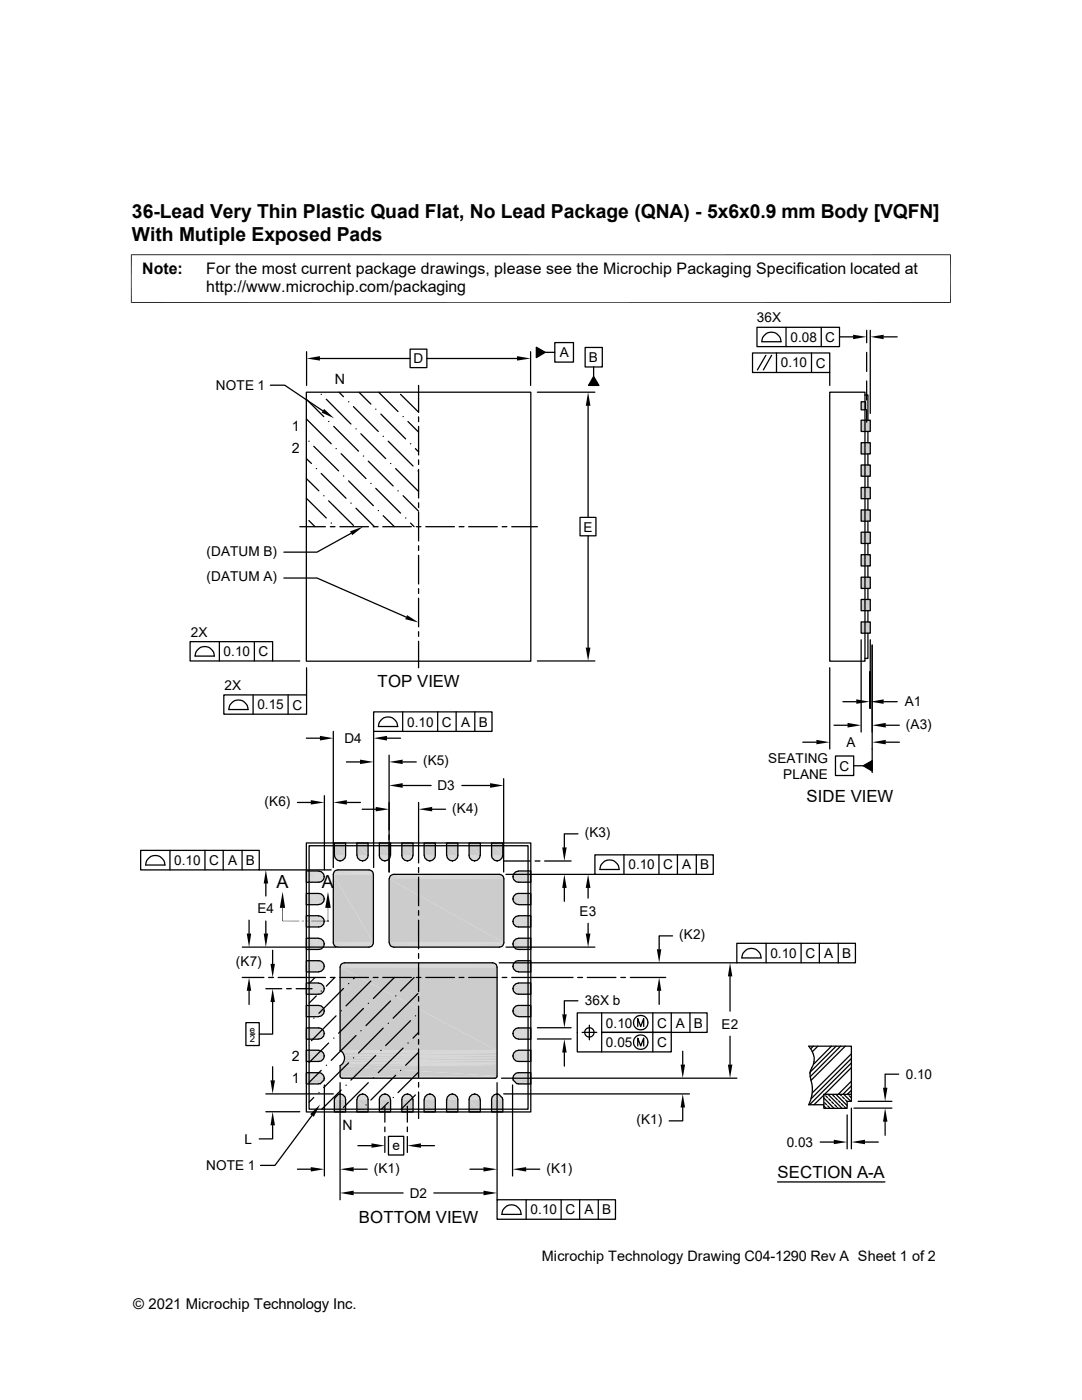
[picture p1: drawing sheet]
<svg xmlns="http://www.w3.org/2000/svg" width="216mm" height="279mm" viewBox="0 0 216 279" stroke-linecap="round" stroke-linejoin="round" font-family="sans-serif">
<g fill="none" stroke="#000" stroke-width=".25">
<path d="M61.1 78.3h44.8v53.7h-44.8zM61.1 79.7l3.5 3.4M64.1 78.7h.1M65.1 79.7l4.9 4.9M67.6 78.3l.9 .9M71.6 78.3l2.4 2.3M75.6 78.3l3.8 3.8M79.9 78.7l3.6 3.6M61.1 99.4l4 4M61.1 95.5l2.5 2.5M61.1 91.5l1 1M61.1 83.6l5 5"/>
<path d="M61.6 88.1h.1M62.6 89.1l5 4.9M63.1 93.5h.1M64.1 94.5l4.9 4.9M64.6 98.9h.1M65.6 99.9l4.9 5M65.6 84.1h.1M66.6 85.1l4.9 4.9M67.1 89.5h.1M68.1 90.6l4.9 4.9M68.5 95h.1M69.6 96l4.9 4.9"/>
<path d="M69.6 80.2h.1M70.5 81.2l5 4.9M71 85.6h.1M72 86.6l5 4.9M72.5 91h.1M73.5 92l4.9 5M74 96.5h.1M75 97.5l4.9 4.9M75 81.7h.1M76 82.6l4.9 5M76.5 87.1h.1M77.5 88.1l4.9 4.9"/>
<path d="M77.9 92.5h.1M79 93.5l4.5 4.6M79.4 98h.1M80.4 98.9l3.1 3.1M80.4 83.1h.1M81.4 84.1l2.1 2.1M81.9 88.6h.1M82.9 89.5l.6 .7M83.4 94h.1M61.6 103.9l1.3 1.2M66.1 104.4h.1M70 100.4h.1"/>
<path d="M71 101.4l3.7 3.7M75.5 101.9h.1M76.5 102.9l2.2 2.2M80.9 103.4h.1M81.9 104.4l.7 .7"/>
</g>
<g fill="#ccc">
<path d="M171.8 80.2l.9 1.6h-.9z"/>
<path d="M171.8 80.2h.9v1.6z"/>
<path d="M171.8 83.9l1.9 2.2h-1.9z"/>
<path d="M171.8 83.9h1.9v2.2z"/>
<path d="M171.8 88.3l1.9 2.3h-1.9z"/>
<path d="M171.8 88.3h1.9v2.3z"/>
<path d="M171.8 92.8l1.9 2.2h-1.9z"/>
<path d="M171.8 92.8h1.9v2.2z"/>
<path d="M171.8 97.3l1.9 2.2h-1.9z"/>
<path d="M171.8 97.3h1.9v2.2z"/>
<path d="M171.8 101.8l1.9 2.2h-1.9z"/>
<path d="M171.8 101.8h1.9v2.2z"/>
<path d="M171.8 106.2l1.9 2.3h-1.9z"/>
<path d="M171.8 106.2h1.9v2.3z"/>
<path d="M171.8 110.7l1.9 2.2h-1.9z"/>
<path d="M171.8 110.7h1.9v2.2z"/>
<path d="M171.8 115.2l1.9 2.2h-1.9z"/>
<path d="M171.8 115.2h1.9v2.2z"/>
<path d="M171.8 119.6l1.9 2.3h-1.9z"/>
<path d="M171.8 119.6h1.9v2.3z"/>
<path d="M171.8 124.1l1.9 2.3h-1.9z"/>
<path d="M171.8 124.1h1.9v2.3z"/>
</g>
<g fill="none" stroke="#000" stroke-width=".25">
<path d="M165.6 78.3h7v53.7h-7zM172.6 78.8h.6v5.1M171.8 80.2h.9v1.6h-.9zM171.8 97.3h1.9v2.2h-1.9zM171.8 92.8h1.9v2.2h-1.9zM171.8 88.3h1.9v2.3h-1.9zM171.8 83.9h1.9v2.2h-1.9zM173.2 86.1v2.2M173.2 90.6v2.2M173.2 95v2.3M173.2 99.5v2.3M171.8 119.6h1.9v2.3h-1.9z"/>
<path d="M171.8 115.2h1.9v2.2h-1.9zM171.8 110.7h1.9v2.2h-1.9zM171.8 106.2h1.9v2.3h-1.9zM171.8 101.8h1.9v2.2h-1.9zM173.2 104v2.2M173.2 108.5v2.2M173.2 112.9v2.3M173.2 117.4v2.2M171.8 124.1h1.9v2.3h-1.9zM173.2 126.4v5h-.6M173.2 121.9v2.2"/>
</g>
<g fill="#ccc">
<path d="M98.1 168.2l2.2 2.5h-2.2z"/>
<path d="M98.1 168.2h2.2v2.5z"/>
<path d="M93.6 168.2l2.2 2.5h-2.2z"/>
<path d="M93.6 168.2h2.2v2.5z"/>
<path d="M89.1 168.2l2.3 2.5h-2.3z"/>
<path d="M89.1 168.2h2.3v2.5z"/>
<path d="M84.6 168.2l2.3 2.5h-2.3z"/>
<path d="M84.6 168.2h2.3v2.5z"/>
<path d="M80.2 168.2l2.2 2.5h-2.2z"/>
<path d="M80.2 168.2h2.2v2.5z"/>
<path d="M75.7 168.2l2.2 2.5h-2.2z"/>
<path d="M75.7 168.2h2.2v2.5z"/>
<path d="M71.2 168.2l2.2 2.5h-2.2z"/>
<path d="M71.2 168.2h2.2v2.5z"/>
<path d="M66.7 168.2l2.3 2.5h-2.3z"/>
<path d="M66.7 168.2h2.3v2.5z"/>
</g>
<path d="M66.7 170.8h2.3M71.2 170.8h2.2M75.7 170.8h2.2M80.2 170.8h2.2M84.6 170.8h2.3M89.1 170.8h2.3M93.6 170.8h2.2M98.1 170.8h2.2" fill="none" stroke="#ccc" stroke-width=".21"/>
<path d="M66.8 171h2.2M71.2 171h2.2M75.7 171h2.2M80.2 171h2.2M84.7 171h2.2M89.2 171h2.2M93.6 171h2.2M98.1 171h2.2M98.1 171.2h2.1" fill="none" stroke="#ccc" stroke-width=".2"/>
<path d="M93.7 171.1l2 .1h-2z" fill="#ccc"/>
<path d="M80.2 171.2h2.1M84.7 171.2h2.1M89.2 171.2h2.1M93.7 171.2h2.1" fill="none" stroke="#ccc" stroke-width=".2"/>
<path d="M75.8 171.1l2 .1h-2z" fill="#ccc"/>
<path d="M66.8 171.2h2.1M71.3 171.2h2.1M75.8 171.2h2.1" fill="none" stroke="#ccc" stroke-width=".2"/>
<g fill="#ccc">
<path d="M98.2 171.2l1.8 .2h-1.7z"/>
<path d="M98.2 171.2h2l-.2 .2z"/>
<path d="M93.7 171.2l1.9 .2h-1.7z"/>
<path d="M93.7 171.2h2l-.1 .2z"/>
<path d="M89.3 171.2l1.8 .2h-1.7z"/>
<path d="M89.3 171.2h1.9l-.1 .2z"/>
<path d="M84.8 171.2l1.8 .2h-1.7z"/>
<path d="M84.8 171.2h1.9l-.1 .2z"/>
<path d="M80.3 171.2l1.8 .2h-1.7z"/>
<path d="M80.3 171.2h2l-.2 .2z"/>
<path d="M75.8 171.2l1.9 .2h-1.8z"/>
<path d="M75.8 171.2h2l-.1 .2z"/>
<path d="M71.4 171.2l1.8 .2h-1.7z"/>
<path d="M71.4 171.2h1.9l-.1 .2z"/>
<path d="M66.9 171.2l1.8 .2h-1.7z"/>
<path d="M66.9 171.2h1.9l-.1 .2z"/>
<path d="M98.3 171.4l1.6 .1h-1.4z"/>
<path d="M98.3 171.4h1.7l-.1 .1z"/>
<path d="M93.9 171.4l1.5 .1h-1.4z"/>
<path d="M93.9 171.4h1.7l-.2 .1z"/>
<path d="M89.4 171.4l1.6 .1h-1.5z"/>
<path d="M89.4 171.4h1.7l-.1 .1z"/>
<path d="M84.9 171.4l1.6 .1h-1.5z"/>
<path d="M84.9 171.4h1.7l-.1 .1z"/>
<path d="M80.4 171.4l1.6 .1h-1.4z"/>
<path d="M80.4 171.4h1.7l-.1 .1z"/>
<path d="M75.9 171.4l1.6 .1h-1.4z"/>
<path d="M75.9 171.4h1.8l-.2 .1z"/>
<path d="M71.5 171.4l1.6 .1h-1.5z"/>
<path d="M71.5 171.4h1.7l-.1 .1z"/>
<path d="M67 171.4l1.6 .1h-1.5z"/>
<path d="M67 171.4h1.7l-.1 .1z"/>
<path d="M98.5 171.5l1.2 .2h-1.1z"/>
<path d="M98.5 171.5h1.4l-.2 .2z"/>
<path d="M94 171.5l1.3 .2h-1.2z"/>
<path d="M94 171.5h1.4l-.1 .2z"/>
<path d="M89.5 171.5l1.3 .2h-1.1z"/>
<path d="M89.5 171.5h1.5l-.2 .2z"/>
<path d="M85 171.5l1.3 .2h-1.1z"/>
<path d="M85 171.5h1.5l-.2 .2z"/>
<path d="M80.6 171.5l1.2 .2h-1.1z"/>
<path d="M80.6 171.5h1.4l-.2 .2z"/>
<path d="M76.1 171.5l1.3 .2h-1.2z"/>
<path d="M76.1 171.5h1.4l-.1 .2z"/>
<path d="M71.6 171.5l1.3 .2h-1.1z"/>
<path d="M71.6 171.5h1.5l-.2 .2z"/>
<path d="M67.1 171.5l1.3 .2h-1.1z"/>
<path d="M67.1 171.5h1.5l-.2 .2z"/>
<path d="M98.6 171.7h1z"/>
<path d="M98.6 171.7h1.1z"/>
<path d="M94.1 171.7h1z"/>
<path d="M94.1 171.7h1.2z"/>
<path d="M89.7 171.7h.9z"/>
<path d="M89.7 171.7h1.1z"/>
<path d="M85.2 171.7h.9z"/>
<path d="M85.2 171.7h1.1z"/>
<path d="M80.7 171.7h1z"/>
<path d="M80.7 171.7h1.1z"/>
<path d="M76.2 171.7h1z"/>
<path d="M76.2 171.7h1.2z"/>
<path d="M71.8 171.7h.9z"/>
<path d="M71.8 171.7h1.1z"/>
<path d="M67.3 171.7h.9z"/>
<path d="M67.3 171.7h1.1z"/>
<path d="M67.6 171.8h.4z"/>
<path d="M72.1 171.8h.4z"/>
<path d="M76.6 171.8h.4z"/>
<path d="M81.1 171.8h.4z"/>
<path d="M85.6 171.8h.3z"/>
<path d="M90 171.8h.4z"/>
<path d="M94.5 171.8h.4z"/>
<path d="M99 171.8h.4z"/>
<path d="M98.8 171.7l.6 .1z"/>
<path d="M98.8 171.7h.8z"/>
<path d="M94.3 171.7l.6 .1z"/>
<path d="M94.3 171.7h.8z"/>
<path d="M89.9 171.7l.5 .1z"/>
<path d="M89.9 171.7h.7z"/>
<path d="M85.4 171.7l.5 .1z"/>
<path d="M85.4 171.7h.7z"/>
<path d="M80.9 171.7l.6 .1z"/>
<path d="M80.9 171.7h.8z"/>
<path d="M76.4 171.7l.6 .1z"/>
<path d="M76.4 171.7h.8z"/>
<path d="M72 171.7l.5 .1z"/>
<path d="M72 171.7h.7z"/>
<path d="M67.5 171.7l.5 .1z"/>
<path d="M67.5 171.7h.7z"/>
</g>
<g fill="none" stroke="#ccc" stroke-width=".2">
<path d="M61.1 173.8h2.7M61.1 173.9h2.9M61.1 173.9h3.1M61.1 174h3.2M61.1 174.2h3.4M61.1 174.3h3.5M61.1 174.7h3.6M61.1 175h3.6M61.1 175.4h3.5M61.1 175.6h3.5M61.1 175.7h3.4M61.1 175.9h3.2"/>
<path d="M61.1 175.9h3.1M61.1 178.3h2.7M61.1 178.3h2.9M61.1 178.4h3.1M61.1 178.5h3.2M61.1 178.6h3.4M61.1 178.8h3.5M61.1 178.9h3.5M61.1 179.3h3.6M61.1 179.7h3.6M61.1 179.9h3.5M64 176l-2.9 .1"/>
<path d="M66.5 174.4h8M66.5 174.2h8M66.6 174.1h7.9M66.7 173.9h7.7M66.8 173.8h7.5M66.9 173.7h7.2M67.1 173.7h6.9M67.2 173.6h6.6M77.6 175.3h22.9M77.7 175.1h22.8M77.7 175h22.8M77.8 174.8h22.6"/>
<path d="M77.9 174.7h22.4M78.1 174.6h22M78.2 174.5h21.8M78.4 174.5h21.4M102.3 175h3.6M102.3 179.3h3.6M102.4 174.7h3.5M102.4 179.7h3.5M102.4 175.4h3.5M102.4 178.9h3.5M102.4 179.9h3.5M102.5 174.3h3.4"/>
<path d="M102.5 175.6h3.4M102.5 178.8h3.4M102.6 174.2h3.3M102.6 175.7h3.3M102.6 178.6h3.3M102.7 174h3.2M102.7 175.9h3.2M102.7 178.5h3.2M102.9 173.9h3M102.9 175.9h3M102.9 178.4h3M103.1 173.9h2.8"/>
<path d="M103.1 176h2.8M103.1 178.3h2.8M103.3 173.8h2.6M103.3 178.3h2.6M61.1 180h3.5M61.1 180.2h3.4M61.1 180.3h3.2M61.1 180.4h3.1M61.1 180.5h2.9M61.1 180.5h2.7M61.1 182.8h2.7M61.1 182.8h2.9"/>
<path d="M61.1 182.9h3.1M61.1 183h3.2M61.1 183.1h3.4M61.1 183.3h3.5M61.1 183.4h3.5M61.1 183.6h3.6M61.1 184h3.6M61.1 184.4h3.5M61.1 184.5h3.5M61.1 184.7h3.4M61.1 184.8h3.2M61.1 184.9h3.1"/>
<path d="M61.1 185h2.9M61.1 185h2.7M61.1 187.3h2.7M61.1 187.3h2.9M61.1 187.4h3.1M61.1 187.5h3.2M61.1 187.6h3.4M61.1 187.7h3.5M102.3 184h3.6M102.4 183.6h3.5M102.4 183.4h3.5M102.4 184.4h3.5"/>
<path d="M102.5 180h3.4M102.5 183.3h3.4M102.5 184.5h3.4M102.5 187.7h3.4M102.6 180.2h3.3M102.6 183.1h3.3M102.6 184.7h3.3M102.6 187.6h3.3M102.7 180.3h3.2M102.7 183h3.2M102.7 184.8h3.2M102.7 187.5h3.2"/>
<path d="M102.9 180.4h3M102.9 182.9h3M102.9 184.9h3M102.9 187.4h3M103.1 180.5h2.8M103.1 182.8h2.8M103.1 185h2.8M103.1 187.3h2.8M103.3 180.5h2.6M103.3 182.8h2.6M103.3 185h2.6M103.3 187.3h2.6"/>
</g>
<g fill="none" stroke="#ccc" stroke-width=".21">
<path d="M61.1 174.5h3.5M61.1 174.9h3.6M61.1 175.2h3.6M61.1 179.1h3.6M61.1 179.5h3.6M102.3 174.9h3.6M102.3 179.5h3.6M102.4 175.2h3.5M102.4 179.1h3.5M102.4 174.5h3.5M61.1 183.8h3.6M61.1 184.2h3.6"/>
<path d="M61.1 187.9h3.5M102.3 183.8h3.6M102.4 184.2h3.5M102.4 187.9h3.5"/>
</g>
<g fill="#ccc">
<path d="M77.6 175.4l22.9 12.7h-22.9z"/>
<path d="M77.6 175.4h22.9v12.7z"/>
<path d="M66.5 174.5l8 13.6h-8z"/>
<path d="M66.5 174.5h8v13.6z"/>
</g>
<g fill="none" stroke="#ccc" stroke-width=".2">
<path d="M61.1 188.1h3.6M61.1 188.5h3.6M61.1 188.8h3.5M61.1 189h3.5M61.1 189.2h3.4M61.1 189.3h3.2M61.1 189.4h3.1M61.1 191.7h2.7M61.1 191.7h2.9M61.1 191.8h3.1M61.1 191.9h3.2M61.1 192h3.4"/>
<path d="M61.1 192.2h3.5M61.1 192.4h3.5M61.1 192.7h3.6M61.1 193.1h3.6M61.1 193.3h3.5M61.1 193.5h3.5M61.1 193.6h3.4M61.1 193.7h3.2M61.1 193.8h3.1M61.1 193.9h2.9M61.1 194h2.7M61.1 196.2h2.7"/>
<path d="M61.1 196.2h2.9M61.1 196.3h3.1M61.1 196.4h3.2M61.1 196.5h3.4M61.1 196.7h3.5M61.1 196.9h3.5M61.1 197h3.6M61.1 197.4h3.6M61.1 197.8h3.5M61.1 198h3.5M61.1 198.1h3.4M61.1 198.2h3.2"/>
<path d="M61.1 198.3h3.1M61.1 198.4h2.9M61.1 198.4h2.7M64 189.4l-2.9 .1M66.5 188.2h8M66.5 188.4h8M66.5 188.5h8M66.6 188.7h7.8M66.7 188.8h7.6M66.8 188.9h7.4M67 189h7.1M67.1 189h6.9"/>
<path d="M67.9 192.8h31.3M67.9 193h31.3M67.9 192.7h31.2M68 192.6h31.1M68.1 192.4h30.9M68.2 192.3h30.7M68.3 192.3h30.5M68.5 192.2h30.1M68.6 192.2h29.9M77.6 188.2h22.9M77.7 188.4h22.8M77.7 188.5h22.8"/>
<path d="M77.8 188.7h22.6M77.9 188.8h22.4M78 188.9h22.2M78.1 189h22M78.2 189h21.7M102.3 188.5h3.6M102.3 192.7h3.6M102.3 197.4h3.6M102.4 188.1h3.5M102.4 193.1h3.5M102.4 197h3.5M102.4 188.8h3.5"/>
<path d="M102.4 192.4h3.5M102.4 193.3h3.5M102.4 196.9h3.5M102.4 197.8h3.5M102.5 189h3.4M102.5 192.2h3.4M102.5 193.5h3.4M102.5 196.7h3.4M102.5 198h3.4M102.6 189.2h3.3M102.6 192h3.3M102.6 193.6h3.3"/>
<path d="M102.6 196.5h3.3M102.6 198.1h3.3M102.7 189.3h3.2M102.7 191.9h3.2M102.7 193.7h3.2M102.7 196.4h3.2M102.7 198.2h3.2M102.9 189.4h3M102.9 191.8h3M102.9 193.8h3M102.9 196.3h3M102.9 198.3h3"/>
<path d="M103.1 189.4h2.8M103.1 191.7h2.8M103.1 193.9h2.8M103.1 196.2h2.8M103.1 198.4h2.8M103.3 191.7h2.6M103.3 194h2.6M103.3 196.2h2.6M103.3 198.4h2.6M61.1 200.7h2.7M61.1 200.7h2.9M61.1 200.8h3.1"/>
<path d="M61.1 200.9h3.2M61.1 201h3.4M61.1 201.1h3.5M61.1 201.3h3.5M61.1 201.7h3.6M61.1 202.1h3.6M61.1 202.4h3.5M61.1 202.6h3.4M61.1 202.7h3.2M61.1 202.8h3.1M61.1 202.8h2.9M61.1 202.9h2.7"/>
<path d="M61.1 205.1h2.7M61.1 205.2h2.9M61.1 205.2h3.1M61.1 205.3h3.2M61.1 205.5h3.4M61.1 205.6h3.5M61.1 205.8h3.5M61.1 206.2h3.6M61.1 206.5h3.6M61.1 206.7h3.5M61.1 206.9h3.5M61.1 207h3.4"/>
<path d="M61.1 207.2h3.2M61.1 207.3h3.1M61.1 207.3h2.9M61.1 207.4h2.7M102.3 201.7h3.6M102.3 206.2h3.6M102.4 202.1h3.5M102.4 206.5h3.5M102.4 201.3h3.5M102.4 205.8h3.5M102.4 206.7h3.5M102.5 201.1h3.4"/>
<path d="M102.5 202.4h3.4M102.5 205.6h3.4M102.5 206.9h3.4M102.6 201h3.3M102.6 202.6h3.3M102.6 205.5h3.3M102.6 207h3.3M102.7 200.9h3.2M102.7 202.7h3.2M102.7 205.3h3.2M102.7 207.2h3.2M102.9 200.8h3"/>
<path d="M102.9 202.8h3M102.9 205.2h3M102.9 207.3h3M103.1 200.7h2.8M103.1 202.8h2.8M103.1 205.2h2.8M103.1 207.3h2.8M103.3 200.7h2.6M103.3 202.9h2.6M103.3 205.1h2.6M103.3 207.4h2.6"/>
</g>
<g fill="none" stroke="#ccc" stroke-width=".21">
<path d="M61.1 188.3h3.6M61.1 188.7h3.6M61.1 192.6h3.6M61.1 192.9h3.6M61.1 197.2h3.6M61.1 197.6h3.6M102.3 188.3h3.6M102.3 192.9h3.6M102.3 197.2h3.6M102.4 188.7h3.5M102.4 192.6h3.5M102.4 197.6h3.5"/>
<path d="M61.1 201.5h3.6M61.1 201.9h3.6M61.1 202.2h3.5M61.1 206h3.6M61.1 206.4h3.6M102.3 201.9h3.6M102.3 206.4h3.6M102.4 201.5h3.5M102.4 206h3.5M102.4 202.2h3.5"/>
</g>
<g fill="#ccc">
<path d="M67.9 193l31.3 16.6h-31.3z"/>
<path d="M67.9 193h31.3v16.6z"/>
</g>
<g fill="none" stroke="#ccc" stroke-width=".2">
<path d="M61.1 209.6h2.7M61.1 209.7h2.9M61.1 209.7h3.1M61.1 209.8h3.2M61.1 210h3.4M61.1 210.1h3.5M61.1 210.3h3.5M61.1 210.4h3.6M61.1 210.8h3.6M61.1 211.2h3.5M61.1 211.4h3.5M61.1 211.5h3.4"/>
<path d="M61.1 211.6h3.2M61.1 211.8h3.1M61.1 211.8h2.9M61.1 211.8h2.7M61.1 214.1h2.9M61.1 214.2h3.1M61.1 214.3h3.2M61.1 214.4h3.4M61.1 214.5h3.5M67.9 209.7h31.3M102.3 210.8h3.6M102.4 210.4h3.5"/>
<path d="M102.4 210.3h3.5M102.4 211.2h3.5M102.5 210.1h3.4M102.5 211.4h3.4M102.5 214.5h3.4M102.6 210h3.3M102.6 211.5h3.3M102.6 214.4h3.3M102.7 209.8h3.2M102.7 211.6h3.2M102.7 214.3h3.2M102.9 209.7h3"/>
<path d="M102.9 211.8h3M102.9 214.2h3M103.1 209.7h2.8M103.1 211.8h2.8M103.1 214.1h2.8M103.3 209.6h2.6M103.3 211.8h2.6"/>
</g>
<path d="M68.1 209.9h31.1M68.1 212.4h31.1M68.4 212.1h30.8" fill="none" stroke="#ccc" stroke-width=".25"/>
<path d="M68.4 210.2h30.8M68.5 210.5h30.7" fill="none" stroke="#ccc" stroke-width=".3"/>
<path d="M61.1 210.6h3.6M61.1 211h3.6M67.9 212.6h31.3M102.3 210.6h3.6M102.4 211h3.5" fill="none" stroke="#ccc" stroke-width=".21"/>
<path d="M68.5 211.8h30.7M68.7 210.8h30.5M68.7 211.5h30.5M68.7 211.2h30.5" fill="none" stroke="#ccc" stroke-width=".34"/>
<g fill="#ccc">
<path d="M67.9 212.7l31.3 2.1h-31.3z"/>
<path d="M67.9 212.7h31.3v2.1z"/>
</g>
<g fill="none" stroke="#ccc" stroke-width=".2">
<path d="M61.1 214.7h3.5M61.1 215.1h3.6M61.1 215.3h3.6M61.1 215.4h3.6M67.9 214.8h31.3M67.9 214.9h31.3M67.9 214.9h31.2M67.9 215h31.2M67.9 215.1h31.2M68 215.1h31M68.1 215.2h30.9M68.2 215.2h30.7"/>
<path d="M102.3 215.1h3.6M102.3 215.3h3.6M102.3 215.4h3.6M102.4 214.7h3.5"/>
</g>
<path d="M61.1 214.9h3.6M102.4 214.9h3.5" fill="none" stroke="#ccc" stroke-width=".21"/>
<g fill="#ccc">
<path d="M102.4 215.5l3.5 .8h-2.8z"/>
<path d="M102.4 215.5h3.5v.8z"/>
<path d="M61.1 215.5l2.8 .8h-2.8z"/>
<path d="M61.1 215.5h3.6l-.8 .8z"/>
</g>
<path d="M63.9 216.3h-2.8M103.1 216.3h2.8" fill="none" stroke="#ccc" stroke-width=".2"/>
<g fill="#ccc">
<path d="M67.7 218.4h.3z"/>
<path d="M72.2 218.4h.3z"/>
<path d="M76.7 218.4h.3z"/>
<path d="M81.2 218.4h.2z"/>
<path d="M85.6 218.4h.3z"/>
<path d="M90.1 218.4h.3z"/>
<path d="M94.6 218.4h.3z"/>
<path d="M99.1 218.4h.3z"/>
<path d="M99 218.4h.4z"/>
<path d="M94.5 218.4h.4z"/>
<path d="M90 218.4h.4z"/>
<path d="M81.1 218.4h.4z"/>
<path d="M81.2 218.4h.3z"/>
<path d="M76.6 218.4h.4z"/>
<path d="M72.1 218.4h.4z"/>
<path d="M67.6 218.4h.4z"/>
<path d="M98.8 218.4h.7z"/>
<path d="M99 218.4h.5z"/>
<path d="M67.5 218.4h.7z"/>
<path d="M67.6 218.4h.6z"/>
<path d="M94.3 218.4h.8z"/>
<path d="M94.5 218.4h.6z"/>
<path d="M89.9 218.4h.7z"/>
<path d="M90 218.4h.6z"/>
<path d="M85.4 218.4h.7z"/>
<path d="M85.6 218.4h.5z"/>
<path d="M80.9 218.4h.8z"/>
<path d="M81.1 218.4h.6z"/>
<path d="M76.4 218.4h.8z"/>
<path d="M76.6 218.4h.6z"/>
<path d="M72 218.4h.7z"/>
<path d="M72.1 218.4h.6z"/>
<path d="M98.6 218.5h1z"/>
<path d="M98.8 218.4l.8 .1z"/>
<path d="M94.1 218.5h1.2z"/>
<path d="M94.3 218.4l1 .1z"/>
<path d="M89.7 218.5h1.1z"/>
<path d="M89.9 218.4l.9 .1z"/>
<path d="M85.2 218.5h1.1z"/>
<path d="M85.4 218.4l.9 .1z"/>
<path d="M80.7 218.5h1.1z"/>
<path d="M80.9 218.4l.9 .1z"/>
<path d="M76.2 218.5h1.2z"/>
<path d="M76.4 218.4l1 .1z"/>
<path d="M71.8 218.5h1.1z"/>
<path d="M72 218.4l.9 .1z"/>
<path d="M67.5 218.4l.9 .1h-1z"/>
<path d="M67.5 218.4l.9 .1z"/>
<path d="M98.5 218.6l.1-.1 1.1 .1z"/>
<path d="M98.6 218.5h1l.1 .1z"/>
<path d="M94 218.6l.1-.1 1.3 .1z"/>
<path d="M94.1 218.5h1.2l.1 .1z"/>
<path d="M89.7 218.5l1.3 .1h-1.5z"/>
<path d="M89.7 218.5h1.1l.2 .1z"/>
<path d="M85 218.6l.2-.1 1.3 .1z"/>
<path d="M85.2 218.5h1.1l.2 .1z"/>
<path d="M80.6 218.6l.1-.1 1.3 .1z"/>
<path d="M80.7 218.5h1.1l.2 .1z"/>
<path d="M76.1 218.6l.1-.1 1.3 .1z"/>
<path d="M76.2 218.5h1.2l.1 .1z"/>
<path d="M71.8 218.5l1.3 .1h-1.5z"/>
<path d="M71.8 218.5h1.1l.2 .1z"/>
<path d="M67.4 218.5l1.2 .1h-1.3z"/>
<path d="M67.4 218.5h1l.2 .1z"/>
<path d="M98.5 218.6l1.4 .1h-1.6z"/>
<path d="M98.5 218.6h1.2l.2 .1z"/>
<path d="M94 218.6l1.6 .1h-1.7z"/>
<path d="M94 218.6h1.4l.2 .1z"/>
<path d="M89.4 218.7l.1-.1 1.6 .1z"/>
<path d="M89.5 218.6h1.5l.1 .1z"/>
<path d="M85 218.6l1.6 .1h-1.7z"/>
<path d="M85 218.6h1.5l.1 .1z"/>
<path d="M80.6 218.6l1.5 .1h-1.7z"/>
<path d="M80.6 218.6h1.4l.1 .1z"/>
<path d="M76.1 218.6l1.6 .1h-1.8z"/>
<path d="M76.1 218.6h1.4l.2 .1z"/>
<path d="M71.5 218.7l.1-.1 1.6 .1z"/>
<path d="M71.6 218.6h1.5l.1 .1z"/>
<path d="M67.3 218.6l1.4 .1h-1.5z"/>
<path d="M67.3 218.6h1.3l.1 .1z"/>
<path d="M98.3 218.7l1.7 .2h-1.8z"/>
<path d="M98.3 218.7h1.6l.1 .2z"/>
<path d="M93.9 218.7l1.8 .2h-2z"/>
<path d="M93.9 218.7h1.7l.1 .2z"/>
<path d="M89.4 218.7l1.8 .2h-1.9z"/>
<path d="M89.4 218.7h1.7l.1 .2z"/>
<path d="M84.9 218.7l1.8 .2h-1.9z"/>
<path d="M84.9 218.7h1.7l.1 .2z"/>
<path d="M80.4 218.7l1.9 .2h-2z"/>
<path d="M80.4 218.7h1.7l.2 .2z"/>
<path d="M75.9 218.7l1.9 .2h-2z"/>
<path d="M75.9 218.7h1.8l.1 .2z"/>
<path d="M71.5 218.7l1.8 .2h-1.9z"/>
<path d="M71.5 218.7h1.7l.1 .2z"/>
<path d="M67.2 218.7l1.6 .2h-1.8z"/>
<path d="M67.2 218.7h1.5l.1 .2z"/>
</g>
<path d="M98.1 219h2.1" fill="none" stroke="#ccc" stroke-width=".2"/>
<path d="M98.2 218.9h1.8l.2 .2z" fill="#ccc"/>
<path d="M89.2 219h2.1M93.7 219h2.1" fill="none" stroke="#ccc" stroke-width=".2"/>
<path d="M89.3 218.9h1.9l.1 .2z" fill="#ccc"/>
<path d="M71.3 219h2.1M75.8 219h2.1M80.2 219h2.1M84.7 219h2.1" fill="none" stroke="#ccc" stroke-width=".2"/>
<path d="M71.4 218.9h1.9l.1 .2z" fill="#ccc"/>
<path d="M66.8 219h2.1" fill="none" stroke="#ccc" stroke-width=".2"/>
<path d="M67 218.9h1.8l.1 .2z" fill="#ccc"/>
<g fill="none" stroke="#ccc" stroke-width=".2">
<path d="M66.7 219.4h2.3M66.8 219.2h2.2M66.8 219.3h2.2M66.8 219.1h2.1M71.2 219.2h2.2M75.7 219.2h2.2M80.2 219.2h2.2M84.7 219.2h2.2M89.2 219.2h2.2M93.6 219.2h2.2M98.1 219.2h2.2M98.1 219.3h2.2"/>
<path d="M98.1 219.4h2.2M98.1 219.1h2.1"/>
</g>
<path d="M71.2 219.4h2.2M75.7 219.4h2.2M80.2 219.4h2.2M84.6 219.4h2.3M89.1 219.4h2.3M93.6 219.4h2.2" fill="none" stroke="#ccc" stroke-width=".21"/>
<g fill="#ccc">
<path d="M98.1 219.5l2.2 2.4h-2.2z"/>
<path d="M98.1 219.5h2.2v2.4z"/>
<path d="M93.6 219.5l2.2 2.4h-2.2z"/>
<path d="M93.6 219.5h2.2v2.4z"/>
<path d="M89.1 219.5l2.3 2.4h-2.3z"/>
<path d="M89.1 219.5h2.3v2.4z"/>
<path d="M84.6 219.5l2.3 2.4h-2.3z"/>
<path d="M84.6 219.5h2.3v2.4z"/>
<path d="M80.2 219.5l2.2 2.4h-2.2z"/>
<path d="M80.2 219.5h2.2v2.4z"/>
<path d="M75.7 219.5l2.2 2.4h-2.2z"/>
<path d="M75.7 219.5h2.2v2.4z"/>
<path d="M71.2 219.5l2.2 2.4h-2.2z"/>
<path d="M71.2 219.5h2.2v2.4z"/>
<path d="M66.7 219.5l2.3 2.4h-2.3z"/>
<path d="M66.7 219.5h2.3v2.4z"/>
</g>
<g fill="none" stroke="#000" stroke-width=".25">
<path d="M53.9 76.9h2.9l7.6 5.1M61.2 70.2v6.7M63.8 71.5h18M81.8 69.7h3.4v3.7h-3.4zM83.5 76.9v5.4M85.2 71.5h18M105.9 70.2v6.7M107 69.3l1.8 1-1.8 1.1zM107.2 78.3h11.5M108.8 70.3h1.9M110.7 68.4h3.7v3.9h-3.7zM116.8 69.3h3.4v3.9h-3.4z"/>
<path d="M118.4 75.1l1.1 1.8h-2.1zM118.4 73.2v1.9M150.2 70.4h15.4v3.9h-15.4zM151 65.3h16.5v3.9h-16.5zM152.8 70.9l-1.7 2.9M154 70.9l-1.7 2.9M154.9 70.4v3.9M155.8 68.2a1.9 1.9 0 0 0-1.9-1.9 1.9 1.9 0 0 0-1.9 1.9h3.9M156.8 65.3v3.9M161.9 70.4v3.9M163.9 65.3v3.9M165.6 74.3v2.6"/>
<path d="M167.5 67.2h2.7M172.9 65.9v2.5M172.9 70.3v3.8M172.9 76v3.8M173.7 65.9v16.6M176.3 67.2h2.7M83.5 83.2v1M83.5 85.1v5.7M83.5 91.8v.9M83.5 93.7v5.7M117.3 81v22.3M172.9 81.7v2.5"/>
<path d="M56.6 115.4h6.6l17.8 7.7M59.8 105.1h5.1M65.9 105.1h.9M67.8 105.1h5.7M70.1 106.4l-6.9 3.8h-6.6M74.5 105.1h.9M76.4 105.1h5.7M83.1 105.1h.9M83.5 100.3v1M83.5 102.2v5.8M83.5 108.9v1M83.5 110.8v5.7"/>
<path d="M83.5 117.5v.9M83.5 119.4v5.7M85 105.1h5.7M91.6 105.1h1M93.5 105.1h5.7M100.2 105.1h.9M102.1 105.1h5.1M115.7 103.3h3.2v3.6h-3.2zM117.3 106.9v22.3M37.9 128.1h16.5v3.8h-16.5zM38.9 130.9h3.9M38.9 130.9a1.9 1.9 0 0 1 2-1.9 1.9 1.9 0 0 1 1.9 1.9"/>
<path d="M43.8 128.1v3.8M44.7 138.7h16.5v3.8h-16.5zM50.5 138.7v3.8M50.8 128.1v3.8M54.4 131.9h5.4M57.5 138.7v3.8M61.2 133.3v5.4M83.5 126.1v.9M83.5 128v5.3M107.2 131.9h11.5M165.6 133.3v16.2M171.8 127.7v18.4"/>
<path d="M173.6 134.1v7.3M173.7 127.7v13.7M174 128.7v25.5M45.6 141.6h3.9M45.7 141.6a1.9 1.9 0 0 1 1.9-1.9 1.9 1.9 0 0 1 1.9 1.9M61.1 147.3h2.7M64.7 158.8v14.8M66.5 146v27.1M69.1 152.1h2.7M74.5 142.1h23.7v3.9h-23.7zM74.5 146v27.1M75.5 145h3.9"/>
<path d="M75.5 145a1.9 1.9 0 0 1 1.9-1.9 1.9 1.9 0 0 1 1.9 1.9M77.2 147.3h2.7M77.6 150.7v23.3M80.3 156.8h5.7M80.3 152.1h2.8M80.3 142.1v3.9M87.3 142.1v3.9M91 142.1v3.9M92.2 156.8h5.6M94.7 142.1v3.9M100.5 155.4v18.6M160.2 148.1h2.7"/>
<path d="M166.4 144.7h2.7M166.7 150.9h3.6v3.9h-3.6zM168.2 140h2.7M170.3 152.8h2M172.3 152.8l1.7-1v2.1zM176.3 140h2.7M176.7 144.7h2.8M176.7 148.1h2.8M28.1 169.7h23.6v3.9h-23.6zM29 172.6h3.9M29.1 172.6a1.9 1.9 0 0 1 1.9-1.9 1.9 1.9 0 0 1 1.9 1.9M33.9 169.7v3.9"/>
<path d="M40.9 169.7v3.9M44.5 169.7v3.9M48.3 169.7v3.9M51.7 173.6h14.4M53 176.3v2.5M59.4 160.1h2.6M61.1 168.2h44.8v53.7h-44.8zM61.1 178.3h2.5a1.12 1.12 0 0 1 1.1 1.1 1.12 1.12 0 0 1-1.1 1.2h-2.5zM61.7 168.8h43.7v52.6h-43.7zM63.6 173.8h-2.5v2.3h2.5a1.1 1.1 0 0 0 1.1-1.1 1.1 1.1 0 0 0-1.1-1.1M64.7 179.4h.1M64.7 175h.1"/>
<path d="M66.7 170.7v-2.5h2.3v2.5a1.1 1.1 0 0 1-1.1 1.1 1.1 1.1 0 0 1-1.1-1.1M66.8 173.9l.6-.3 6.4 .1a.82 .82 0 0 1 .7 .8v13.8a.82 .82 0 0 1-.9 .7h-6.4a.82 .82 0 0 1-.7-.9v-13.6zM67.9 171.8h.1M69.2 160.1h2.7M71.2 170.7v-2.5h2.2v2.5a1.1 1.1 0 0 1-1.1 1.1 1.1 1.1 0 0 1-1.1-1.1M72.3 161.5h2.7M72.3 171.8h.1M76.8 171.8h.1M77.6 175.4v12.7M77.7 175.4v-.2a.82 .82 0 0 1 .9-.7h21.3a.82 .82 0 0 1 .6 .9v12.9a.82 .82 0 0 1-.8 .7h-21.3a.82 .82 0 0 1-.7-.9M77.9 170.7a1.1 1.1 0 0 1-1.1 1.1 1.1 1.1 0 0 1-1.1-1.1v-2.5h2.2v2.5M81.3 171.8h.1"/>
<path d="M82.4 170.7a1.1 1.1 0 0 1-1.1 1.1 1.1 1.1 0 0 1-1.1-1.1v-2.5h2.2v2.5M83.5 160.1v12.1M83.5 173.1v1M83.5 175v5.8M84.6 170.7v-2.5h2.3v2.5a1.1 1.1 0 0 1-1.1 1.1 1.1 1.1 0 0 1-1.1-1.1M85.8 171.8h.1M86.2 161.5h2.7M89.1 170.7v-2.5h2.3v2.5a1.1 1.1 0 0 1-1.1 1.1 1.1 1.1 0 0 1-1.1-1.1M90.3 171.8h.1M94.7 171.8h.1M95.8 170.7a1.1 1.1 0 0 1-1.1 1.1 1.1 1.1 0 0 1-1.1-1.1v-2.5h2.2v2.5M99.2 171.8h.1"/>
<path d="M100.3 170.7a1.1 1.1 0 0 1-1.1 1.1 1.1 1.1 0 0 1-1.1-1.1v-2.5h2.2v2.5M100.5 171.8h5.3M101 174.5h17.7M102.3 179.4h.1M102.3 175h.1M102.5 178.9a1.06 1.06 0 0 1 1-.6h2.4v2.3l-2.4-.1a1.1 1.1 0 0 1-1-1.6zM103.5 173.8h2.4v2.3h-2.4a1.16 1.16 0 0 1-1.1-1.1M103.5 173.9a1.16 1.16 0 0 0-1.1 1.1M106.8 171.8h.9M108.7 171.8h5.3M112.6 177.2v2.7M115.3 166.4h-2.7v2.7"/>
<path d="M117.3 177.2v2M118.7 170.6h23.6v3.9h-23.6zM119.7 173.5h3.9M119.7 173.5a1.9 1.9 0 0 1 1.9-1.9 1.9 1.9 0 0 1 1.9 1.9M124.5 170.6v3.9M131.5 170.6v3.9M135.2 170.6v3.9M138.9 170.6v3.9M48.3 189h18.8M48.3 195.1h4.4M49.7 183.6v2.7M49.7 197.7v2.7"/>
<path d="M53 197.3h3.2M53 183.8v2.5M53.6 195.1h1M54.4 200v6.4h-2.7M54.4 189.7v2.7M55.5 195.1h9.4M57.2 197.3h.9M59.1 197.3h3.2M61.1 196.2h2.5a1.1 1.1 0 0 1 1.1 1.1 1.1 1.1 0 0 1-1.1 1.1h-2.5zM61.1 191.7h2.5a1.12 1.12 0 0 1 1.1 1.1 1.12 1.12 0 0 1-1.1 1.2h-2.5zM61.1 182.8h2.5a1.1 1.1 0 0 1 1.1 1.1 1.1 1.1 0 0 1-1.1 1.1h-2.5zM62.9 195.1l-1.2 1.2"/>
<path d="M63.1 198.8l-1.4 1.4M63.6 187.2h-2.5v2.3h2.5a1.1 1.1 0 0 0 1.1-1.1 1.1 1.1 0 0 0-1.1-1.1M64.1 197.8h.1M64.7 192.8h.1M64.7 197.3h.1M64.7 188.4h.1M64.7 183.9h.1M65.4 183.8h.1M65.9 195.1h.9M66.8 195.1l-1.7 1.7M67.8 195.1h5.7M68.1 192.4l.6-.2h29.8a.82 .82 0 0 1 .7 .8v21.8l-.3 .3-30.6 .1-.3-.1-.1-.3v-2.1a1.75 1.75 0 0 0 0-3.1v-16.6z"/>
<path d="M68.5 197.3l-4.9 4.9M69.6 196.3h.1M70.8 195.1l-.3 .2M74 195.8l-5 4.9M74.5 195.1h.9M76.4 195.1h5.7M77.9 199.8l-4.9 4.9M78.7 195.1l-4.2 4.2M79 198.8h.1M82.6 195.1l-2.7 2.7M83.1 195.1h.9M83.4 198.3l-5 4.9"/>
<path d="M83.5 181.7v1M83.5 183.6v5.8M83.5 190.3v1M83.5 192.2v5.7M83.5 198.9v.9M85 195.1h5.7M91.6 195.1h1M93.5 195.1h5.7M99.6 192.2h47.4M100.2 195.1h.9M101 189h17.7M102.1 195.1h12.2"/>
<path d="M102.3 192.8h.1M102.3 197.3h.1M102.3 188.4h.1M102.3 183.9h.1M102.5 183.3l.4-.4 .6-.1h2.4v2.2h-2.4a1.1 1.1 0 0 1-1-1.7zM102.7 192.1l.2-.2 .6-.2h2.4v2.3l-2.4-.1a1.07 1.07 0 0 1-1.1-.6 1.07 1.07 0 0 1 .3-1.2zM102.7 196.6l.8-.4h2.4v2.2h-2.4a1.07 1.07 0 0 1-1.1-.6 1.07 1.07 0 0 1 .3-1.2zM103.5 187.2h2.4v2.3h-2.4a1.16 1.16 0 0 1-1.1-1.1M103.5 187.3a1.16 1.16 0 0 0-1.1 1.1M115.3 195.1h.9M115.3 199.7h-2.7v2.7M117.2 195.1h5.7"/>
<path d="M117.3 184.3v2M123.9 195.1h.9M125.8 195.1h7M131.5 197.7v2.7M134.2 186.8h-2.7v2.6M145.7 194.9v6.9M147 188.3h23.7v3.9h-23.7zM148 191.2h3.9M148 191.2a1.9 1.9 0 0 1 1.9-1.9 1.9 1.9 0 0 1 1.9 1.9M152.9 188.3v3.9M159.9 188.3v3.9M163.5 188.3v3.9"/>
<path d="M167.3 188.3v3.9M49.1 204.1h2.6v4.6h-2.6zM50 206.4h.8M53 218.3h13.5M54.4 212.9v2.7M61.1 205.1h2.5a1.1 1.1 0 0 1 1.1 1.1 1.1 1.1 0 0 1-1.1 1.1l-2.5 .1zM61.1 209.6h2.5a1.1 1.1 0 0 1 1.1 1.1 1.1 1.1 0 0 1-1.1 1.1h-2.5zM61.1 200.7h2.5a1.1 1.1 0 0 1 1.1 1.1 1.1 1.1 0 0 1-1.1 1.1h-2.5zM62.6 203.2h.1M62.6 219l-.9 1M63.6 218.1h.1M64.1 213.6l-2.4 2.4"/>
<path d="M64.6 215.5a1.09 1.09 0 0 0-1-1.4h-2.5v2.2l2.8-.1M64.7 215.5l-.8 .8M64.7 206.2h.1M64.7 215.2h.1M64.7 201.8h.1M64.7 210.7h.1M64.7 216.5v18.2M65.1 212.6h.1M65.6 208.2l-3.9 3.8M66.6 207.2h.1M66.7 219.5v2.4h2.3v-2.4a1.09 1.09 0 0 0-1.5-1.1l-.7 .7v.4M67.1 202.7l-5 5"/>
<path d="M67.9 218.3h.1M67.9 216.1v23.3M68.1 201.7h.1M68.1 217.6l-3.9 3.8M69 216.6h.1M69.6 212.1l-5 4.9M70.5 211.1h.1M71 206.7l-4.9 4.9M71.2 219.5v2.4h2.2v-2.4a1.1 1.1 0 0 0-1.1-1.1 1.1 1.1 0 0 0-1.1 1.1M72 205.7h.1M72.3 218.3h.1M72.5 201.3l-4.9 4.9"/>
<path d="M73.5 200.2h.1M73.5 216.1l-5 4.9M74.5 215.1h.1M75 210.7l-5 4.9M76 209.6h.1M76.5 205.2l-5 4.9M76.8 218.3h.1M77.5 204.2h.1M77.9 219.5a1.1 1.1 0 0 0-1.1-1.1 1.1 1.1 0 0 0-1.1 1.1v2.4h2.2v-2.4M78.4 219h.1M79 214.6l-5 4.9M79.9 213.6h.1"/>
<path d="M80.4 209.2l-4.9 4.9M81.3 218.3h.1M81.4 208.2h.1M81.9 203.7l-4.9 5M82.4 219.5a1.1 1.1 0 0 0-1.1-1.1 1.1 1.1 0 0 0-1.1 1.1v2.4h2.2v-2.4M82.9 202.7h.1M82.9 218.5l-2.8 2.9M83.5 206l-1.1 1.2M83.5 210l-2.6 2.6M83.5 214l-4.1 4.1M83.5 200.8v5.7M83.5 207.4v1"/>
<path d="M83.5 209.3v5.8M83.5 216v1M83.5 217.9v5.3M84.6 219.5v2.4h2.3v-2.4a1.1 1.1 0 0 0-1.1-1.1 1.1 1.1 0 0 0-1.1 1.1M85.8 218.3h.1M89.1 219.5v2.4h2.3v-2.4a1.1 1.1 0 0 0-1.1-1.1 1.1 1.1 0 0 0-1.1 1.1M90.3 218.3h.1M94.7 218.3h.1M95.8 219.5a1.1 1.1 0 0 0-1.1-1.1 1.1 1.1 0 0 0-1.1 1.1v2.4h2.2v-2.4M99.2 218.3h.1M99.2 216.1v23.3M100.1 215.2h46.9"/>
<path d="M100.3 219.5l-.1-.4-.7-.7a1.09 1.09 0 0 0-1.4 1.1v2.4h2.2v-2.4M100.5 218.3h37.1M102.3 216.5v18.2M102.3 206.2h.1M102.3 201.8h.1M102.3 210.7h.1M102.4 215.5l.7 .8M102.4 215.5a1.09 1.09 0 0 1 1.1-1.4h2.4v2.2l-2.8-.1M102.5 210.2l.4-.4 .6-.2h2.4v2.2h-2.4a1.1 1.1 0 0 1-1-1.6zM102.7 205.5l.2-.2 .6-.2h2.4v2.3l-2.4-.1a1.07 1.07 0 0 1-1.1-.6 1.07 1.07 0 0 1 .3-1.2zM102.7 201l.2-.2 .6-.1h2.4v2.2h-2.4a1.07 1.07 0 0 1-1.1-.7 1.07 1.07 0 0 1 .3-1.2zM107.2 207.3h6.8"/>
<path d="M107.2 205.1h6.8M112.6 210.1v2.7M116.2 206h2.9M117.6 204.6v2.9M120.1 202.1v3.9h13.8v3.9h-18.7v-7.8h25.9v3.9h-21v3.9M127.3 204.9v-1.6l.5 1.6 .6-1.6v1.6M127.3 208.7v-1.5l.5 1.5 .6-1.5v1.5M130.3 202.1v7.8M133.9 202.1v3.9M136.2 209.8v2.7M137.7 202.1v3.9M145.7 206.8v5.7"/>
<path d="M161.9 213.2a3.4 3.4 0 0 0-.5-4.4h8.5v9.6M162 213.2a2.4 2.4 0 0 0-.2 2.1 6.9 6.9 0 0 1-.4 5.2h3M162.3 208.8l-.5 .5M163.2 208.8l-1.1 1.1M164.4 218.4h5.5v1.4h-.9v1.4h-4.6zM164.4 218.6l-2 1.9M164.4 219.1l2 2.1M164.4 218.4l.1 .1M164.8 218.7l.3 .4M165.2 218.4l2.8 2.8M165.4 219.3l.3 .4M165.9 208.8l-3.6 3.6"/>
<path d="M165.9 219.9l.4 .4M166.1 218.5l.4 .4M166.7 219.1l.4 .4M166.8 218.4l2.2 2.2M166.8 208.8l-5.2 5.2M167.3 219.7l.4 .4M167.6 218.4l.3 .3M167.7 208.8l-6.1 6.1M168.1 218.9l.4 .4M168.4 218.4l1.4 1.4M168.7 208.8l-6.9 6.8M168.7 219.5l.3 .3"/>
<path d="M169.2 218.4l.1 .1M169.5 218.7l.4 .4M169.9 210.3l-7.8 7.8M169.9 215.8l-2.6 2.6M169.9 211.2l-8.1 8.1M169.9 216.7l-1.7 1.7M169.9 212.1l-8.4 8.4M169.9 217.6l-.8 .8M169.9 213.1l-5.4 5.3M171.2 219.8h6.8M179.3 214.4h-2.7v2.7M53 221.9h6.8"/>
<path d="M54.4 224.6v2.7h-2.7M59.4 233.3h2.6M62.3 222.6l-7.4 10h-2.9M70.6 238.1h9.8M70.6 233.3h2.7M71.4 228.6h2.7M73 220.5h.1M76.8 220.8v3.1M76.8 224.9v.9M76.8 226.8v3.2M77.5 220l-1.4 1.4M77.5 226.8h3.1v3.7h-3.1z"/>
<path d="M81.3 220.8v3.1M81.3 224.9v.9M81.3 226.8v3.2M84 228.6h2.7M86.6 238.1h9.9M93.8 233.3h2.7M99.2 239.4h23.6v3.9h-23.6zM105 233.3h2.7M105 239.4v3.9M112 239.4v3.9M115.7 239.4v3.9M119.4 239.4v3.9"/>
<path d="M136.2 221v2.7h-2.7M155.2 235.9h21.4M163.7 227.9h2.7M164.4 220.7l.4 .5M164.5 220.1l.4 .4M165.1 220.7l.4 .4M166.5 220.5l.4 .4M167.1 221.1l.1 .1M167.9 220.3l.4 .4M168.5 220.9l.3 .3M169 222.5v6.8M169.9 221.1v8.2"/>
<path d="M170.4 221.1h7.6M172.6 227.9h2.7M176.6 223.9v2.7M100.1 242.4h3.9M100.2 242.4a1.9 1.9 0 0 1 1.9-1.9 1.9 1.9 0 0 1 1.9 1.9"/>
<circle cx="117.6" cy="206" r=".94"/>
<circle cx="127.8" cy="208" r="1.45"/>
<circle cx="127.8" cy="204.1" r="1.45"/>
</g>
<g fill="#000">
<path d="M61.2 71.5l2.6-.4v.9zM103.2 71.1l2.7 .4-2.7 .5zM107 69.3l1.8 1-1.8 1.1zM118.4 75.1l1.1 1.8h-2.1zM170.2 66.8l2.7 .4-2.7 .5zM173.7 67.2l2.6-.4v.9zM64.7 81.6l2 1.9-2.5-1.2zM117.3 78.3l.5 2.7h-.9zM69.8 106l2.6-.9-2.1 1.7zM81.2 122.8l2.3 1.4-2.6-.6zM116.9 129.2h.9l-.5 2.7zM170.9 139.6l2.7 .4-2.7 .5z"/>
<path d="M173.7 140l2.6-.4v.9zM62 159.7l2.7 .4-2.7 .5zM63.8 146.9l2.7 .4-2.7 .5zM66.5 160.1l2.7-.4v.9zM71.8 151.6l2.7 .5-2.7 .4zM74.5 147.3l2.7-.4v.9zM77.6 156.8l2.7-.5v.9zM77.6 152.1l2.7-.5v.9zM97.8 156.3l2.7 .5-2.7 .4zM162.9 147.7l2.7 .4-2.7 .4zM169.1 144.3l2.7 .4-2.7 .5zM172.3 152.8l1.7-1v2.1z"/>
<path d="M174 144.7l2.7-.4v.9zM174 148.1l2.7-.4v.8zM53 173.6l.5 2.7h-.9zM56.4 178l.5 3.2h-1.1zM75 161l2.6 .5-2.6 .4zM83.5 161.5l2.7-.5v.9zM112.6 174.5l.5 2.7h-.9zM112.2 169.1h.9l-.5 2.7zM117.3 174.5l.5 2.7h-.9zM49.7 195.1l.4 2.6h-.9zM49.2 186.3h.9l-.4 2.7zM52.6 186.3h.9l-.5 2.7z"/>
<path d="M54 192.4h.9l-.5 2.7zM54.4 197.3l.5 2.7h-.9zM60.2 183.8h.5zM60.2 183.9l.5-.1zM61.1 183.8h.5zM61.1 183.9l.5-.1zM65.4 178l.6 3.2h-1.1zM116.9 186.3h.9l-.5 2.7zM131.5 195.1l.5 2.6h-.9zM131.1 189.4h.9l-.5 2.8zM145.7 192.2l.4 2.7h-.9zM54 215.6h.9l-.5 2.7z"/>
<path d="M112.6 207.3l.5 2.8h-.9zM112.2 202.4h.9l-.5 2.7zM135.8 212.5h.9l-.5 2.7zM145.2 212.5h.9l-.4 2.7zM176.2 217.1h.9l-.5 2.7zM54.4 221.9l.5 2.7h-.9zM61.9 222.3l2-1.9-1.3 2.5zM62 232.9l2.7 .4-2.7 .5zM67.9 238.1l2.7-.5v.9zM67.9 233.3l2.7-.4v.9zM74.1 228.2l2.7 .4-2.7 .5zM81.3 228.6l2.7-.4v.9z"/>
<path d="M96.5 237.6l2.7 .5-2.7 .4zM96.5 232.9l2.7 .4-2.7 .5zM102.3 233.3l2.7-.4v.9zM136.2 218.3l.5 2.7h-.9zM166.4 227.5l2.6 .4-2.6 .4zM169.9 227.9l2.7-.4v.8zM176.6 221.1l.5 2.8h-.9z"/>
</g>
<path d="M26.1 50.8h163.6M26.2 50.8v9.7M189.7 50.8v9.7M26.1 60.4h163.6M56.4 181.2v2.6h3.3M62.1 183.8h3.3M65.4 181.2v2.7" fill="none" stroke="#000" stroke-width=".2"/>
<g font-size="3.9">
<text x="26.3" y="43.5">36-Lead Very Thin Plastic Quad Flat, No Lead Package (QNA) - 5x6x0.9 mm Body [VQFN]</text>
<text x="26.3" y="48">With Mutiple Exposed Pads</text>
</g>
<g font-size="3.6">
<text x="55.2" y="177.2">A</text>
<text x="64.2" y="177.2">A</text>
</g>
<g font-size="3.3">
<text x="75.4" y="137.2">TOP VIEW</text>
<text x="161" y="160.1">SIDE VIEW</text>
<text x="155.2" y="235.2">SECTION A-A</text>
<text x="71.6" y="244">BOTTOM VIEW</text>
</g>
<g font-size="3.2">
<text x="28.4" y="54.6">Note:</text>
<text x="41.1" y="54.6">For the most current package drawings, please see the Microchip Packaging Specification located at</text>
<text x="41.1" y="58.3">http://www.microchip.com/packaging</text>
</g>
<text font-size="3" x="26.6" y="261.3">© 2021 Microchip Technology Inc.</text>
<text font-size="2.9" x="108.1" y="251.6">Microchip Technology Drawing C04-1290 Rev A Sheet 1 of 2</text>
<g font-size="2.8">
<text x="66.8" y="76.6">N</text>
<text x="58.3" y="86">1</text>
<text x="58.3" y="90.5">2</text>
<text x="58.3" y="211.7">2</text>
<text x="58.3" y="216.2">1</text>
<text x="68.3" y="225.6">N</text>
</g>
<g font-size="2.7">
<text x="151" y="64.3">36X</text>
<text x="111.7" y="71.3">A</text>
<text x="157.7" y="68.2">0.08</text>
<text x="164.7" y="68.2">C</text>
<text x="43.1" y="77.9">NOTE 1</text>
<text x="82.5" y="72.5">D</text>
<text x="117.5" y="72.3">B</text>
<text x="155.8" y="73.3">0.10</text>
<text x="162.8" y="73.4">C</text>
<text x="116.4" y="106.1">E</text>
<text x="41.2" y="110.9">(DATUM B)</text>
<text x="41.2" y="116">(DATUM A)</text>
<text x="38.1" y="127.1">2X</text>
<text x="44.6" y="130.9">0.10</text>
<text x="51.6" y="130.9">C</text>
<text x="44.8" y="137.7">2X</text>
<text x="51.4" y="141.6">0.15</text>
<text x="58.3" y="141.6">C</text>
<text x="180.6" y="141">A1</text>
<text x="68.7" y="148.3">D4</text>
<text x="81.2" y="145">0.10</text>
<text x="88.2" y="145">C</text>
<text x="92" y="145">A</text>
<text x="95.5" y="145">B</text>
<text x="168.9" y="149.1">A</text>
<text x="180.8" y="145.4">(A3)</text>
<text x="84.4" y="152.7">(K5)</text>
<text x="153.3" y="152.2">SEATING</text>
<text x="156.3" y="155.4">PLANE</text>
<text x="167.5" y="153.8">C</text>
<text x="52.8" y="160.8">(K6)</text>
<text x="87.3" y="157.7">D3</text>
<text x="90.3" y="162.2">(K4)</text>
<text x="116.7" y="167.1">(K3)</text>
<text x="34.8" y="172.6">0.10</text>
<text x="41.7" y="172.6">C</text>
<text x="45.5" y="172.6">A</text>
<text x="49.1" y="172.6">B</text>
<text x="125.4" y="173.5">0.10</text>
<text x="132.3" y="173.5">C</text>
<text x="136.1" y="173.5">A</text>
<text x="139.7" y="173.5">B</text>
<text x="51.4" y="182.3">E4</text>
<text x="115.7" y="182.7">E3</text>
<text x="135.6" y="187.5">(K2)</text>
<text x="153.7" y="191.2">0.10</text>
<text x="160.7" y="191.2">C</text>
<text x="164.5" y="191.2">A</text>
<text x="168" y="191.2">B</text>
<text x="47.1" y="192.7">(K7)</text>
<text x="116.7" y="200.7">36X b</text>
<text x="120.9" y="205.1">0.10</text>
<text x="120.9" y="209">0.05</text>
<text x="131.1" y="205.1">C</text>
<text x="131.1" y="209">C</text>
<text x="134.9" y="205.1">A</text>
<text x="138.5" y="205.1">B</text>
<text x="144" y="205.3">E2</text>
<text x="180.7" y="215.3">0.10</text>
<text x="127" y="224.4">(K1)</text>
<text x="41.1" y="233.5">NOTE 1</text>
<text x="48.8" y="228.3">L</text>
<text x="78.3" y="229.6">e</text>
<text x="157" y="228.9">0.03</text>
<text x="74.6" y="234.1">(K1)</text>
<text x="81.7" y="239.1">D2</text>
<text x="109.1" y="234.1">(K1)</text>
<text x="105.9" y="242.3">0.10</text>
<text x="112.8" y="242.4">C</text>
<text x="116.6" y="242.4">A</text>
<text x="120.2" y="242.4">B</text>
</g>
<g font-size="1.9">
<text x="49.9" y="206.1">e</text>
<text x="49.9" y="207.9">2</text>
</g>
</svg>
